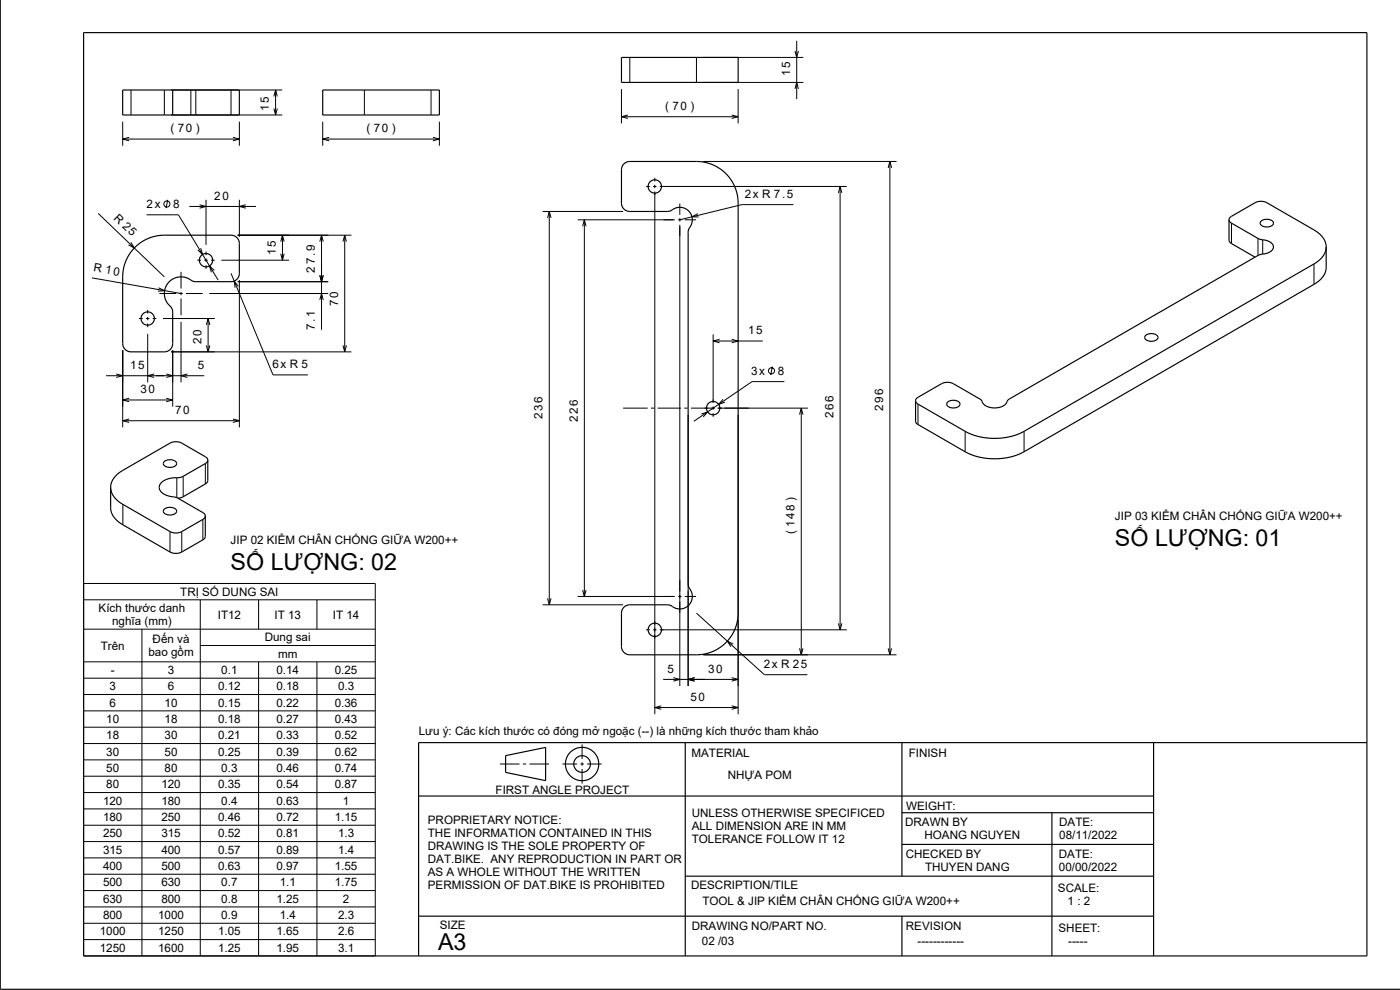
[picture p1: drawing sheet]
<svg xmlns="http://www.w3.org/2000/svg" width="420mm" height="297mm" viewBox="0 0 420 297" stroke-linecap="round" stroke-linejoin="round" font-family="sans-serif">
<g fill="none" stroke="#000" stroke-width=".3">
<path d="M188.9 17.2v7.5M208.9 17.2v7.5M210.9 17.2h30.1M238.5 15.3l.5 1.9 .5-1.9M239 12.2v17.5M36.8 36.5v7.2M39.3 27v7.5M49.3 27v7.5M51.3 34.5h33.4M51.3 27h33.4M57.3 27v7.5M58.7 27v7.5"/>
<path d="M69.3 27v7.5M71.8 36.5v7.2M82.2 28.9l.5-1.9 .5 1.9M82.2 32.6l.5 1.9 .5-1.9M82.7 27v7.5M96.8 36.5v7.2M109.3 27v7.5M129.3 27v7.5M131.8 36.5v7.2M186.4 26.7v10.3M186.4 35h35M188.4 34.5l-2 .5 2 .5"/>
<path d="M210.9 24.7h30.1M219.5 34.5l1.9 .5-1.9 .5M221.4 26.7v10.3M238.5 26.7l.5-2 .5 2M36.8 41.7h35M38.7 41.2l-1.9 .5 1.9 .5M50.3 59.9l-.5 2.5M61.8 59.9v13.6M69.9 41.2l1.9 .5-1.9 .5M71.8 59.9v11.2M96.8 41.7h35M98.7 41.2l-1.9 .5 1.9 .5"/>
<path d="M129.9 41.2l1.9 .5-1.9 .5M193.8 55.9h1.1M195.9 55.9h1M196.4 53.3v1.1M196.4 55.4v1M196.4 57.4v156.9M197.9 55.9h56.1M210.9 48.4h58.1M251.5 57.9l.5-2 .6 2M252 55.9v133M266.4 50.4l.6-2 .5 2M267 48.4v148"/>
<path d="M29.5 64l19.8 19.1M39.2 72.7l1.1 1.7-1.8-1M44 64.4h9.5l11.9 19.6M56.8 61.9h20M59.2 78.1h1.1M59.9 61.4l1.9 .5-1.9 .6M60.2 74.4l.6 1.9-1.5-1.3M61.3 78.1h1M61.8 75.5v1.1M61.8 77.6v1M61.8 79.6v1.1M63.3 78.1h1.1"/>
<path d="M66.4 78.1h20.3M71.3 70.6h34.1M73.7 61.4l-1.9 .5 1.9 .6M84.2 72.5l.5-1.9 .6 1.9M84.2 76.1l.5 2 .6-2M84.7 70.6v7.5M95.9 72.5l.6-1.9 .5 1.9M96.5 70.6v28.3M102.9 72.5l.5-1.9 .5 1.9M103.4 70.6v35M162.8 63.4h24.1M164.3 65.4l.5-2 .5 2"/>
<path d="M164.8 63.4v118M173.3 65.9h29.1M174.8 67.9l.5-2 .5 2M175.3 65.9v113M203.4 65.9h1M203.9 61.1v3.3M203.9 65.4v1M203.9 67.4v138.4M205.4 65.9h3.4M209.3 64.1l-1.7 1h2M238 61.4h-15.4l-18.7 4.5M369.4 66.9v6.2"/>
<path d="M377.4 71.5v5.1M378.8 71.9v4.3M394.2 79.2v6.1M27.6 83.4l26.7 4.7M41.7 95.6h1.1M43.8 95.6h1M44.3 93v1.1M44.3 95.1v1M44.3 97.1v1.1M45.8 95.6h1.1M47.6 86.3l1.8 .9-2 .2M47.8 88.1h5"/>
<path d="M48.9 95.6h15.5M53.8 88.1h1M54.3 81.6v5M54.3 87.6v1M54.3 89.6v5M54.3 96.6v18.1M55.8 88.1h5M61.9 97.5l.5-1.9 .5 1.9M62.4 95.6v10M62.8 88.1h35.7M64.3 81.1l-1.5-1.3 .6 1.9M69.3 82l12.6 30.5h10.5"/>
<path d="M71.3 84.5h27.2M71.5 85.9l-1.2-1.6 .2 2M71.8 84v44.2M95.9 82.6l.6 1.9 .5-1.9M95.9 90l.6-1.9 .5 1.9M31.8 112.7h29.5M34.9 112.2l1.9 .5-1.9 .5M36.8 105.1v23.1M36.8 120h15M38.7 119.5l-1.9 .5 1.9 .5M44.3 100.2v14.5M46.2 112.2l-1.9 .5 1.9 .5"/>
<path d="M49.9 119.5l1.9 .5-1.9 .5M49.9 112.2l1.9 .5-1.9 .5M51.3 105.6h54.1M51.8 105.1v16.9M56.2 112.2l-1.9 .5 1.9 .5M61.9 103.6l.5 2 .5-2M102.9 103.6l.5 2 .5-2M213.9 100.3v20.6M213.9 102.3h14.9M215.9 101.8l-2 .5 2 .5M216.9 119.8l-1.3 1.5 1.9-.6M219.5 101.8l1.9 .5-1.9 .5"/>
<path d="M231.7 110l-.5 2.5M235.3 114.5h-9.7l-17.4 11.9M36.8 126.2h35M38.7 125.7l-1.9 .5 1.9 .5M61.6 139.1v6.1M69.9 125.7l1.9 .5-1.9 .5M186.9 122.4h7.4M195.3 122.4h1M197.3 122.4h7M205.3 122.4h1M206.4 124.4v81.4M207.3 122.4h7.1"/>
<path d="M210.4 124.2l1.9-.6-1.3 1.5M213.9 121.9v1M213.9 123.9v1.1M215.3 122.4h27.1M221.4 124.4v89.9M239.9 124.4l.5-2 .5 2M240.4 122.4v74M275.4 121.2v6.2M289.5 129.4v6.1M307.2 129.4v6.1M36.9 151.3v6.1M51 159.5v6.1"/>
<path d="M53 143.3v6M54.5 159.5v6.1M54.9 142.9v6.1M60.9 155.8v6.1M25.1 175h87.5v111.8h-87.5zM25.1 179.9h87.5M60.1 179.9v106.9M77.6 179.9v8.9M95.1 179.9v8.9M164.3 179.5l.5 1.9 .5-1.9M173.3 178.9h29.1M174.8 177l.5 1.9 .5-1.9"/>
<path d="M203.4 178.9h1M205.4 178.9h3.4M25.1 188.8h87.5M25.1 198.6h87.5M42.6 188.8v98M60.1 193.7h52.5M77.6 198.6v88.2M95.1 198.6v88.2M162.8 181.4h24.1M193.8 188.9h1.1M195.9 188.9h1M197.9 188.9h56.1"/>
<path d="M208.9 183.9l20.4 18.5h12.9M210.9 196.4h58.1M220 193.3l-1.8-1 1.1 1.7M239.9 194.5l.5 1.9 .5-1.9M251.5 187l.5 1.9 .6-1.9M266.4 194.5l.6 1.9 .5-1.9M25.1 203.5h87.5M25.1 208.4h87.5M25.1 213.3h87.5M25.1 218.2h87.5M196.4 212.3h25M198.4 211.7l-2 .6 2 .5"/>
<path d="M198.9 203.8h22.5M202 203.3l1.9 .5-1.9 .5M208.4 203.3l-2 .5 2 .5M219.5 211.7l1.9 .6-1.9 .5M219.5 203.3l1.9 .5-1.9 .5M25.1 223.1h87.5M25.1 228h87.5M25.1 232.9h87.5M25.1 237.8h87.5M150 229.2h5.9M156.9 229.2h1M158.9 229.2h5.8"/>
<path d="M168.7 229.2h4.4M174.1 229.2h1M174.6 223.3v4.4M174.6 228.7v1M174.6 230.7v4.4M176.1 229.2h4.4M25.1 242.7h87.5M25.1 247.6h87.5M25.1 252.5h87.5M25.1 257.4h87.5M25.1 262.3h87.5M25.1 267.2h87.5"/>
<path d="M25.1 272.1h87.5M25.1 277h87.5M25.1 281.9h87.5"/>
<circle cx="50.1" cy="61.2" r=".91"/>
<circle cx="231.5" cy="111.2" r=".92"/>
</g>
<g fill="none" stroke="#000" stroke-width=".35">
<path d="M.1 0v296.8h419.9M25.1 9.8h385v277h-385zM186.4 17.2h35v7.5h-35zM36.8 27h35v7.5h-35zM51.8 27v7.5M96.8 27h35v7.5h-35zM187.1 49.2l.9-.6 .9-.2h20.2l2 .2 1.9 .5 3.3 1.7 1.5 1.4 1.3 1.5 1.7 3.3 .5 1.9 .1 2v123l-.3 2.9-1.1 3-1.9 2.7-2.5 2-3 1.4-3.4 .5h-20.3a2.5 2.5 0 0 1-2.5-2.5v-10a2.5 2.5 0 0 1 2.5-2.5l11.9 .1a5.4 5.4 0 0 0 3.7 1.1 3.9 3.9 0 0 0 2.1-6.4l-.2-1 .1-106.1a5.5 5.5 0 0 0 1.1-3.7 3.9 3.9 0 0 0-6.4-2.2l-1 .2h-11.3a2.5 2.5 0 0 1-2.5-2.5v-10.1zM40.5 74.2l1.8-1.5 1.7-1 1.9-.7 1.9-.4h21.5a2.49 2.49 0 0 1 2.5 2.5v8.9a2.5 2.5 0 0 1-2.5 2.5l-11.1-.1a7.1 7.1 0 0 0-4.2-1.3 5.1 5.1 0 0 0-4.5 3.6 5.1 5.1 0 0 0 1.9 5.5l.4 1.4v9.5a2.5 2.5 0 0 1-2.5 2.5h-10a2.5 2.5 0 0 1-2.5-2.5l.1-21.7 .4-1.9 .8-1.9 1.1-1.9zM368.7 65.9l.6-.9 7.2-4.2a3.9 3.9 0 0 1 3.6 0l15.3 9 1.8 2 .5 1.1 .2 1.2M368.7 65.9l.2 .6 .5 .4 8.8 4.9a3.6 3.6 0 0 1 3.8 2.3 3.3 3.3 0 0 1-3.7 2.2l-.9 .3-74.9 43.3a4.7 4.7 0 0 1-7.2 1.6l-1.3-1.7-8-4.7a3.9 3.9 0 0 0-3.5 0l-7.1 4.1-.5 .5-.2 .5M368.7 65.9v6.1l.2 .6 7.6 4.5M378.3 66.4a2.58 2.58 0 0 1 3.7 .4 2.12 2.12 0 0 1-3.2 1l-.7-.6z"/>
<path d="M397.9 74.1l-.3 1.3-.7 1.4-1 1.1-1.5 1.2-87.3 50.4-1.7 .8-2.9 .8-3.4 .4-3.5-.2-3.5-.8-2.4-1-14.3-8.3-.5-.4-.2-.6M397.9 74.1l-.2 7.3-1.1 1.9-1.9 1.7-87.6 50.6-1.9 .9-3.7 .9-4.2 .2-3.8-.5-3.6-1.4-14.9-8.7-.3-.7v-6.1M343.6 100.7a2.42 2.42 0 0 1 3.8 .6 2.32 2.32 0 0 1-4-.1zM49.2 138.5a2.41 2.41 0 0 1 3.8 .6 2.32 2.32 0 0 1-4 0zM62.3 138l-.6-.9-7.2-4.2a3.9 3.9 0 0 0-3.5 0l-15.3 9-1.9 2-.4 1.1-.2 1.2M62.3 138l-.1 .6-.6 .5-6.7 3.8-1.6 .4a5.2 5.2 0 0 0-5.5 2.5 3 3 0 0 0 2.9 3l2.7 .7 7.6 4.4 .6 .9M62.3 138v6.2l-.1 .5-7.3 4.3-1.5 .4M284.3 120.7a2.58 2.58 0 0 1 3.7 .4 2.12 2.12 0 0 1-3.2 1l-.8-.7zM33.2 146.2l.2 1.2 .5 1.2 1.9 2 15.2 8.9a3.9 3.9 0 0 0 3.5 0l6.5-3.8 .6-.9M33.2 146.2v6.7l.5 1.4 .9 1.4 2 1.6 14.4 8.3a3.9 3.9 0 0 0 3.5 0l6.9-4.1 .2-.6v-6.1M49.3 152.8a2.47 2.47 0 0 1 3.7 .6 2.3 2.3 0 0 1-4-.1zM125.6 238.8h220.5"/>
<path d="M151.7 226.7l12-2.5v10l-12-2.5zM205.6 222.8v64M270.6 222.8v40.1M346.1 222.8v64M410.1 222.8h-284.5v64M270.6 243.8h75.5M270.6 253.3h75.5M315.6 243.8v43M125.6 274.8h220.5M205.6 262.9h140.5M270.6 274.8v12"/>
<circle cx="196.4" cy="55.9" r="2"/>
<circle cx="61.8" cy="78.1" r="2"/>
<circle cx="44.3" cy="95.6" r="2"/>
<circle cx="213.9" cy="122.4" r="2"/>
<circle cx="196.4" cy="188.9" r="2"/>
<circle cx="174.6" cy="229.2" r="2.5"/>
<circle cx="174.6" cy="229.2" r="5"/>
</g>
<g font-size="7">
<text x="334.5" y="163.8">SỐ LƯỢNG: 01</text>
<text x="69.2" y="171.1">SỐ LƯỢNG: 02</text>
<text x="131.4" y="284.9">A3</text>
</g>
<g font-size="3.5">
<text x="237" y="22.8" transform="rotate(-90 237 22.8)">15</text>
<text x="80.7" y="33.3" transform="rotate(-90 80.7 33.3)">15</text>
<text x="199.6" y="33">( 70 )</text>
<text x="51.2" y="39.7">( 70 )</text>
<text x="110" y="39.7">( 70 )</text>
<text x="64.3" y="59.9">20</text>
<text x="223.4" y="59.4">2x R 7.5</text>
<text x="34" y="65.6" transform="rotate(44 34 65.6)">R 25</text>
<text x="44" y="62.4">2x</text>
<text x="52" y="62.4">8</text>
<text x="82.7" y="76.4" transform="rotate(-90 82.7 76.4)">15</text>
<text x="28" y="81.4" transform="rotate(10 28 81.4)">R 10</text>
<text x="94.5" y="81.8" transform="rotate(-90 94.5 81.8)">27.9</text>
<text x="101.4" y="91.9" transform="rotate(-90 101.4 91.9)">70</text>
<text x="94.5" y="98.9" transform="rotate(-90 94.5 98.9)">7.1</text>
<text x="224.4" y="100.3">15</text>
<text x="60.4" y="103.1" transform="rotate(-90 60.4 103.1)">20</text>
<text x="39.1" y="110.7">15</text>
<text x="59.3" y="110.7">5</text>
<text x="81.7" y="110.5">6x R 5</text>
<text x="225.3" y="112.5">3x</text>
<text x="233.4" y="112.5">8</text>
<text x="42.1" y="118">30</text>
<text x="52.5" y="124.2">70</text>
<text x="162.8" y="125.7" transform="rotate(-90 162.8 125.7)">236</text>
<text x="250" y="125.4" transform="rotate(-90 250 125.4)">266</text>
<text x="265" y="123.3" transform="rotate(-90 265 123.3)">296</text>
<text x="173.3" y="126.7" transform="rotate(-90 173.3 126.7)">226</text>
<text x="238.4" y="160.3" transform="rotate(-90 238.4 160.3)">( 148 )</text>
<text x="334.5" y="156">JIP 03 KIỂM CHÂN CHỐNG GIỮA W200++</text>
<text x="69.2" y="163.3">JIP 02 KIỂM CHÂN CHỐNG GIỮA W200++</text>
<text x="54.1" y="178.7">TRỊ SỐ DUNG SAI</text>
<text x="29.6" y="183.6">Kích thước danh</text>
<text x="65.3" y="185.6">IT12</text>
<text x="82.3" y="185.6">IT 13</text>
<text x="99.9" y="185.6">IT 14</text>
<text x="33.7" y="187.5">nghĩa (mm)</text>
<text x="30.2" y="194.9">Trên</text>
<text x="44.5" y="196.8">bao gồm</text>
<text x="45.8" y="192.9">Đến và</text>
<text x="79.4" y="192.4">Dung sai</text>
<text x="83.4" y="197.3">mm</text>
<text x="33.2" y="202.2">-</text>
<text x="50.4" y="202.2">3</text>
<text x="66.4" y="202.2">0.1</text>
<text x="82.9" y="202.2">0.14</text>
<text x="100.4" y="202.2">0.25</text>
<text x="200.3" y="201.8">5</text>
<text x="212.5" y="201.8">30</text>
<text x="229.1" y="200.4">2x R 25</text>
<text x="32.9" y="207.1">3</text>
<text x="50.4" y="207.1">6</text>
<text x="65.4" y="207.1">0.12</text>
<text x="82.9" y="207.1">0.18</text>
<text x="101.4" y="207.1">0.3</text>
<text x="32.9" y="212">6</text>
<text x="49.4" y="212">10</text>
<text x="65.4" y="212">0.15</text>
<text x="82.9" y="212">0.22</text>
<text x="100.4" y="212">0.36</text>
<text x="207.2" y="210.3">50</text>
<text x="31.9" y="216.9">10</text>
<text x="31.9" y="221.8">18</text>
<text x="49.4" y="216.9">18</text>
<text x="49.4" y="221.8">30</text>
<text x="65.4" y="216.9">0.18</text>
<text x="65.4" y="221.8">0.21</text>
<text x="82.9" y="216.9">0.27</text>
<text x="82.9" y="221.8">0.33</text>
<text x="100.4" y="216.9">0.43</text>
<text x="100.4" y="221.8">0.52</text>
<text x="125.6" y="220.5">Lưu ý: Các kích thước có đóng mở ngoặc (--) là những kích thước tham khảo</text>
<text x="31.9" y="226.7">30</text>
<text x="49.4" y="226.7">50</text>
<text x="65.4" y="226.7">0.25</text>
<text x="82.9" y="226.7">0.39</text>
<text x="100.4" y="226.7">0.62</text>
<text x="207.5" y="227.2">MATERIAL</text>
<text x="272.6" y="227.1">FINISH</text>
<text x="31.9" y="231.6">50</text>
<text x="49.4" y="231.6">80</text>
<text x="66.4" y="231.6">0.3</text>
<text x="82.9" y="231.6">0.46</text>
<text x="100.4" y="231.6">0.74</text>
<text x="218.3" y="233.7">NHỰA POM</text>
<text x="31.9" y="236.5">80</text>
<text x="48.4" y="236.5">120</text>
<text x="65.4" y="236.5">0.35</text>
<text x="82.9" y="236.5">0.54</text>
<text x="100.4" y="236.5">0.87</text>
<text x="148.7" y="238.2">FIRST ANGLE PROJECT</text>
<text x="30.9" y="241.4">120</text>
<text x="48.4" y="241.4">180</text>
<text x="66.4" y="241.4">0.4</text>
<text x="82.9" y="241.4">0.63</text>
<text x="102.9" y="241.4">1</text>
<text x="207.5" y="245.1">UNLESS OTHERWISE SPECIFICED</text>
<text x="271.8" y="243">WEIGHT:</text>
<text x="30.9" y="246.3">180</text>
<text x="30.9" y="251.2">250</text>
<text x="48.4" y="246.3">250</text>
<text x="48.4" y="251.2">315</text>
<text x="65.4" y="246.3">0.46</text>
<text x="65.4" y="251.2">0.52</text>
<text x="82.9" y="246.3">0.72</text>
<text x="82.9" y="251.2">0.81</text>
<text x="100.4" y="246.3">1.15</text>
<text x="101.4" y="251.2">1.3</text>
<text x="128.4" y="247.3">PROPRIETARY NOTICE:</text>
<text x="128.4" y="251.2">THE INFORMATION CONTAINED IN THIS</text>
<text x="207.5" y="249">ALL DIMENSION ARE IN MM</text>
<text x="271.6" y="247.8">DRAWN BY</text>
<text x="277.4" y="251.7">HOANG NGUYEN</text>
<text x="317.8" y="247.7">DATE:</text>
<text x="317.8" y="251.7">08/11/2022</text>
<text x="30.9" y="256.1">315</text>
<text x="48.4" y="256.1">400</text>
<text x="65.4" y="256.1">0.57</text>
<text x="82.9" y="256.1">0.89</text>
<text x="101.4" y="256.1">1.4</text>
<text x="128.4" y="255.1">DRAWING IS THE SOLE PROPERTY OF</text>
<text x="207.5" y="252.9">TOLERANCE FOLLOW IT 12</text>
<text x="271.7" y="257.4">CHECKED BY</text>
<text x="317.7" y="257.3">DATE:</text>
<text x="30.9" y="261">400</text>
<text x="48.4" y="261">500</text>
<text x="65.4" y="261">0.63</text>
<text x="82.9" y="261">0.97</text>
<text x="100.4" y="261">1.55</text>
<text x="128.4" y="259">DAT.BIKE. ANY REPRODUCTION IN PART OR</text>
<text x="128.4" y="262.9">AS A WHOLE WITHOUT THE WRITTEN</text>
<text x="277.5" y="261.3">THUYEN DANG</text>
<text x="317.7" y="261.2">00/00/2022</text>
<text x="30.9" y="265.9">500</text>
<text x="48.4" y="265.9">630</text>
<text x="66.4" y="265.9">0.7</text>
<text x="83.9" y="265.9">1.1</text>
<text x="100.4" y="265.9">1.75</text>
<text x="128.4" y="266.8">PERMISSION OF DAT.BIKE IS PROHIBITED</text>
<text x="207.3" y="266.7">DESCRIPTION/TILE</text>
<text x="317.4" y="267.6">SCALE:</text>
<text x="30.9" y="270.8">630</text>
<text x="30.9" y="275.7">800</text>
<text x="47.4" y="275.7">1000</text>
<text x="48.4" y="270.8">800</text>
<text x="66.4" y="270.8">0.8</text>
<text x="66.4" y="275.7">0.9</text>
<text x="82.9" y="270.8">1.25</text>
<text x="83.9" y="275.7">1.4</text>
<text x="101.4" y="275.7">2.3</text>
<text x="102.9" y="270.8">2</text>
<text x="210.7" y="271.5">TOOL &amp; JIP KIỂM CHÂN CHỐNG GIỮA W200++</text>
<text x="320.3" y="271.5">1 : 2</text>
<text x="29.9" y="280.6">1000</text>
<text x="47.4" y="280.6">1250</text>
<text x="65.4" y="280.6">1.05</text>
<text x="82.9" y="280.6">1.65</text>
<text x="101.4" y="280.6">2.6</text>
<text x="132" y="278.6">SIZE</text>
<text x="207.6" y="278.9">DRAWING NO/PART NO.</text>
<text x="271.8" y="278.9">REVISION</text>
<text x="317.6" y="279.5">SHEET:</text>
<text x="29.9" y="285.5">1250</text>
<text x="47.4" y="285.5">1600</text>
<text x="65.4" y="285.5">1.25</text>
<text x="82.9" y="285.5">1.95</text>
<text x="101.4" y="285.5">3.1</text>
<text x="210.6" y="283.6">02 /03</text>
<text x="275.3" y="283.6">------------</text>
<text x="320.5" y="283.4">-----</text>
</g>
</svg>
